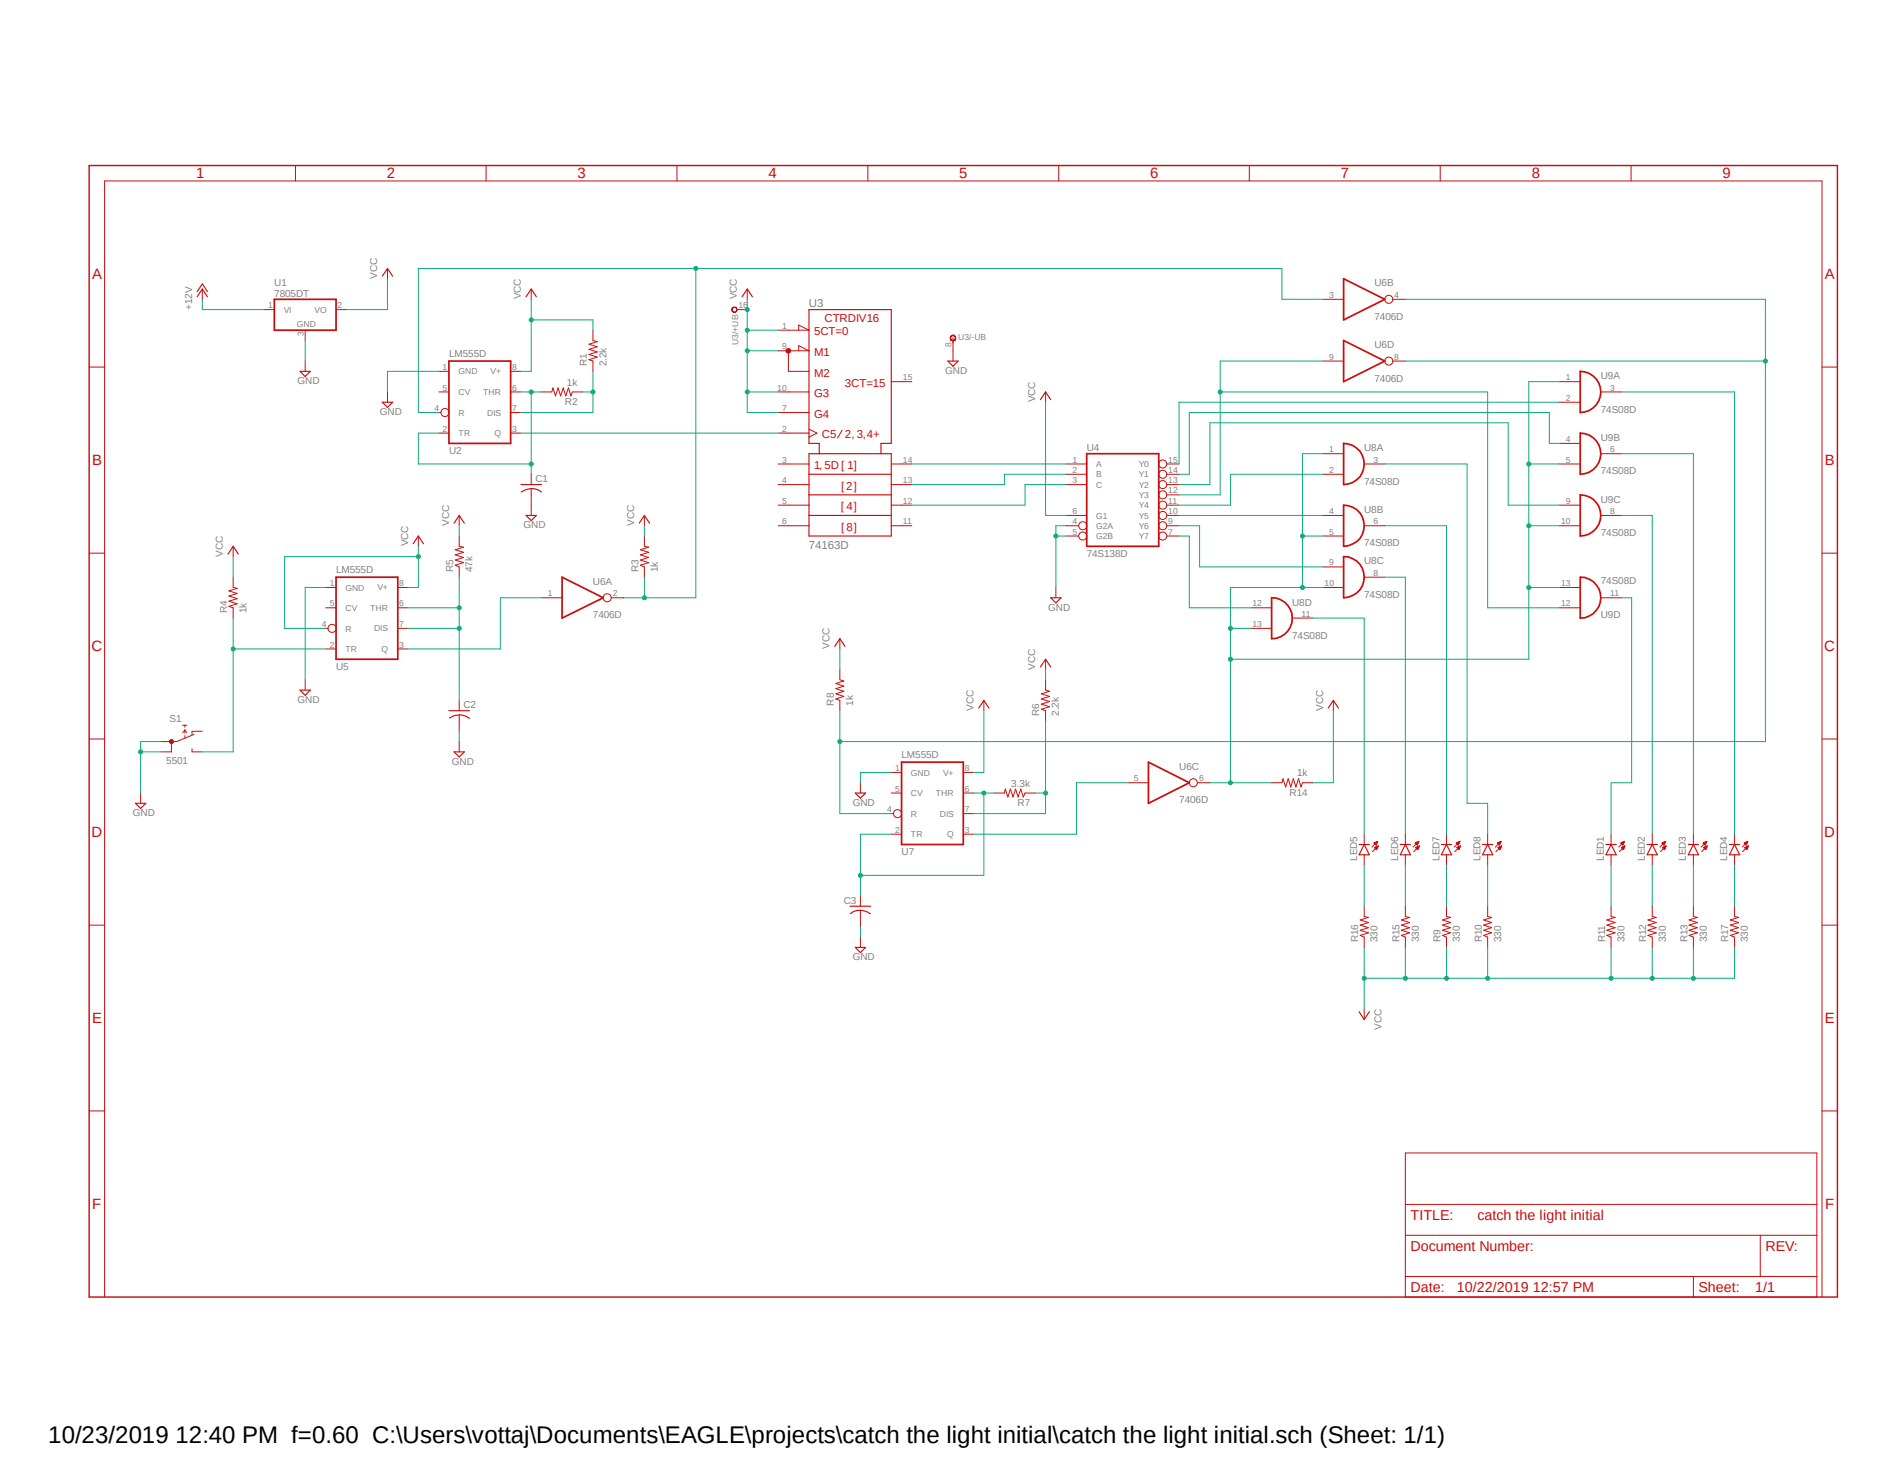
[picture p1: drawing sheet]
<svg xmlns="http://www.w3.org/2000/svg" width="279mm" height="216mm" viewBox="0 0 279 216" stroke-linecap="round" stroke-linejoin="round" font-family="sans-serif">
<path d="M12.9 24.3l259.5 168.1M272.4 24.3l-259.5 168.1" fill="none" stroke="#fff" stroke-width=".15"/>
<path d="M13.2 24.5h259v167.6h-259z" fill="none" stroke="#c90d0c" stroke-width=".21"/>
<g fill="none" stroke="#c90d0c" stroke-width=".15">
<path d="M43.8 24.5v2.3M72 24.5v2.3M100.3 24.5v2.3M128.6 24.5v2.3M156.8 24.5v2.3M185.1 24.5v2.3M213.4 24.5v2.3M241.6 24.5v2.3M13.2 54.4h2.3M39.1 45.8h1.5M45.2 48.9v1.5M49.8 45.8h1.5"/>
<path d="M80.2 58h1.5l.2-.6 .4 1.2 .4-1.2 .4 1.2 .3-1.2 .4 1.2 .4-1.2 .4 1.2 .2-.6h1.5M87.8 48.9v1.5l.7 .2-1.3 .4 1.3 .4-1.3 .3 1.3 .4-1.3 .4 1.3 .4-1.3 .4 .6 .2v1.5M196 44.3h3.1M196 53.5h3.1M206.3 44.3h1.9M206.3 53.5h1.9M269.9 54.4h2.3M68 79.4v1.5l.7 .1-1.3 .4 1.3 .4-1.3 .4 1.3 .3-1.3 .4 1.3 .4-1.3 .4 .6 .2v1.6M78.7 70.2v1.6M78.7 72.3v2.5M95.5 79.4v1.5l.6 .1-1.2 .4 1.2 .4-1.2 .4 1.2 .3-1.2 .4 1.2 .4-1.2 .4 .6 .2v1.6M157.9 68.7h3.1"/>
<path d="M157.9 70.2h3.1M157.9 71.8h3.1M157.9 77.9h1.9M157.9 79.4h1.9M157.9 76.3h3.1M172.8 68.7h1.9M172.8 70.2h1.9M172.8 71.8h1.9M172.8 77.9h1.9M172.8 79.4h1.9M172.8 76.3h1.9M172.8 74.8h1.9"/>
<path d="M172.8 73.3h1.9M196 70.2h3.1M196 79.4h3.1M196 76.3h3.1M196 67.2h3.1M202.1 68.7h3M202.1 77.9h3M13.2 81.9h2.3M34.5 85.5v1.5l.6 .1-1.2 .4 1.2 .4-1.2 .4 1.2 .3-1.2 .4 1.2 .4-1.2 .4 .6 .2v1.5M80.2 88.5h3.1M90.6 88.5h1.8M124.4 99.1v1.6l.6 .1-1.2 .4 1.2 .4-1.2 .4 1.2 .4-1.2 .3 1.2 .4-1.2 .4 .6 .2v1.5"/>
<path d="M185.3 90h3.1M185.3 93h3.1M191.4 91.5h3.1M196 83.9h3.1M196 87h3.1M202.1 85.5h3M269.9 81.9h2.3M13.2 109.4h2.3M27.1 107.4h.6M27.1 108.5l.3-.3 .3 .3M27.4 107.4v.3M27.4 108v.6"/>
<path d="M27.4 108.9v.3M28.4 108.3v.5M28.4 110.9v.4M28.7 108.8l-2.5 1h-.8v1.5M68 103.7v1.5M68 105.9v2.4M147.3 117.4h1.5l.1-.6 .4 1.2 .4-1.2 .4 1.2 .4-1.2 .3 1.2 .4-1.2 .4 1.2 .2-.6h1.6M154.9 100.7v1.5l.6 .2-1.2 .3 1.2 .4-1.2 .4 1.2 .4-1.2 .4 1.2 .3-1.2 .4 .6 .2v1.6M167.1 115.9h3M177.4 115.9h1.8M188.4 115.9h1.5l.2-.6 .4 1.2 .3-1.2 .4 1.2 .4-1.2 .4 1.2 .4-1.2 .3 1.2 .3-.6h1.5M269.9 109.4h2.3"/>
<path d="M13.2 137h2.3M127.5 132.7v1.5M127.5 134.8v2.4M202.1 134.2v1.5l.6 .1-1.2 .4 1.2 .4-1.2 .4 1.2 .4-1.2 .4 1.2 .3-1.2 .4 .6 .3v1.5M208.2 134.2v1.5l.6 .1-1.2 .4 1.2 .4-1.2 .4 1.2 .4-1.2 .4 1.2 .3-1.2 .4 .6 .3v1.5M214.3 134.2v1.5l.6 .1-1.2 .4 1.2 .4-1.2 .4 1.2 .4-1.2 .4 1.2 .3-1.2 .4 .6 .3v1.5M220.4 134.2v1.5l.6 .1-1.2 .4 1.2 .4-1.2 .4 1.2 .4-1.2 .4 1.2 .3-1.2 .4 .6 .3v1.5M238.7 134.2v1.5l.6 .1-1.3 .4 1.3 .4-1.3 .4 1.3 .4-1.3 .4 1.3 .3-1.3 .4 .7 .3v1.5M244.8 134.2v1.5l.6 .1-1.3 .4 1.3 .4-1.3 .4 1.3 .4-1.3 .4 1.3 .3-1.3 .4 .7 .3v1.5M250.9 134.2v1.5l.6 .1-1.3 .4 1.3 .4-1.3 .4 1.3 .4-1.3 .4 1.3 .3-1.3 .4 .7 .3v1.5M257 134.2v1.5l.6 .1-1.3 .4 1.3 .4-1.3 .4 1.3 .4-1.3 .4 1.3 .3-1.3 .4 .7 .3v1.5M269.9 137h2.3"/>
<path d="M13.2 164.5h2.3M208.2 170.7h61v21.4h-61zM208.2 178.4h61M269.9 164.5h2.3M15.5 192.1v-165.3h254.4v165.3M208.2 182.9h61M208.2 189h61M250.9 189v3.1M260.8 182.9v6.1"/>
<circle cx="205.7" cy="44.3" r=".6"/>
<circle cx="205.7" cy="53.5" r=".6"/>
<circle cx="160.4" cy="79.4" r=".6"/>
<circle cx="160.4" cy="77.9" r=".6"/>
<circle cx="172.3" cy="77.9" r=".6"/>
<circle cx="172.3" cy="73.3" r=".6"/>
<circle cx="172.3" cy="79.4" r=".6"/>
<circle cx="172.3" cy="76.3" r=".6"/>
<circle cx="172.3" cy="68.7" r=".6"/>
<circle cx="172.3" cy="70.2" r=".6"/>
<circle cx="172.3" cy="74.8" r=".6"/>
<circle cx="172.3" cy="71.8" r=".6"/>
<circle cx="90" cy="88.5" r=".6"/>
<circle cx="176.8" cy="115.9" r=".6"/>
</g>
<path d="M40.6 44.3h9.2v4.6h-9.2zM199.1 41.3l6 3-6 3.1zM199.1 50.4l6 3.1-6 3zM161 67.2h10.7v13.7h-10.7zM199.1 65.7a3 3 0 0 1 3 3 3 3 0 0 1-3 3.1zM199.1 74.8a3 3 0 0 1 3 3.1 3 3 0 0 1-3 3zM83.3 85.5l6.1 3-6.1 3zM188.4 88.5a3 3 0 0 1 3 3 3 3 0 0 1-3 3.1zM199.1 82.4a3 3 0 0 1 3 3.1 3 3 0 0 1-3 3zM170.1 112.9l6.1 3-6.1 3.1z" fill="none" stroke="#c90d0c" stroke-width=".25"/>
<path d="M77.2 71.8h3M77.2 72.9a2.48 2.48 0 0 1 3 0M66.5 105.2h3.1M68 105.8l1.1 .3 .5 .3M68 105.9h-.5l-.9 .4M125.9 134.2h3.1M126 135.3a2.41 2.41 0 0 1 2.9 0" fill="none" stroke="#c90d0c" stroke-width=".17"/>
<circle cx="25.4" cy="109.8" r=".3" fill="#c90d0c"/>
<g fill="none" stroke="#c90d0c" stroke-width=".15">
<path d="M57.4 39.8v1.5M30 42.8v1.5M45.2 53.5v1.5M110.7 42.8v1.5M116.8 58h3M116.8 48.9h3l-1.5-.8v.8M118.3 51.9v-.7l1.5 .7h-3v3.1h3M132 56.5h1.6M154.9 58v1.6M231.1 56.5h3M231.1 59.6h3M237.2 58h3"/>
<path d="M62 79.4v1.5M68 76.3v1.6M78.7 74.8v1.5M95.5 76.3v1.6M116.8 68.7h3M116.8 74.8h3M116.8 77.9h3M116.8 71.8h3M116.8 61.1h3M116.8 64.1h3M119.8 63.5l1.2 .6-1.2 .6M124.8 63.7l-.7 1.2"/>
<path d="M132 68.7h1.6M132 74.8h1.6M132 77.9h1.6M132 71.8h1.6M231.1 65.7h3M231.1 68.7h3M231.1 74.8h3M231.1 77.9h3M237.2 67.2h3M237.2 76.3h3M34.5 80.9v1.5M124.4 94.6v1.5"/>
<path d="M154.9 97.6v1.5M156.4 87v1.5M231.1 90h3M231.1 87h3M237.2 88.5h3M20.8 117.4v1.6M23.9 109.8h1.5M23.9 111.3h1.5M28.4 111.3h1.6M28.4 108.3h1.6M45.2 100.7v1.5M68 109.8v1.5"/>
<path d="M127.5 115.9v1.5M132 117.4h1.6M132 114.4h1.6M142.7 117.4h1.5M142.7 114.4h1.5M197.5 103.7v1.5M127.5 138.8v1.5M132 123.5h1.6M132 120.5h.4M142.7 123.5h1.5M142.7 120.5h1.5M202.1 149.4v1.6"/>
<circle cx="25.4" cy="109.8" r=".3"/>
<circle cx="133" cy="120.5" r=".6"/>
</g>
<g fill="none" stroke="#c90d0c" stroke-width=".17">
<path d="M29.2 43.9l.8-1.1 .7 1.1M29.2 43.2l.8-1.2 .7 1.2M44.4 55h1.6l-.8 .8zM56.6 40.9l.8-1.1 .8 1.1M109.9 43.9l.8-1.1 .8 1.1M154.1 59.2l.8-1.2 .8 1.2M67.3 77.5l.7-1.2 .8 1.2M77.9 76.3h1.6l-.8 .8zM94.7 77.5l.8-1.2 .7 1.2M119.8 76.3h12.2M119.8 67.2h12.2v12.2h-12.2zM119.8 73.3h12.2"/>
<path d="M119.8 70.2h12.2M121.4 67.2v-1.5h-1.6v-19.9h12.2v19.9h-1.5v1.5M33.8 82l.7-1.1 .8 1.1M61.2 80.5l.8-1.1 .7 1.1M123.7 95.7l.7-1.1 .8 1.1M154.1 98.8l.8-1.2 .8 1.2M155.7 88.5h1.5l-.8 .8zM20.1 119h1.5l-.8 .7zM44.4 102.2h1.6l-.8 .8zM67.3 111.3h1.5l-.8 .8zM126.7 117.4h1.5l-.7 .8zM196.8 104.9l.7-1.2 .8 1.2"/>
<path d="M126.7 140.3h1.5l-.7 .8zM201.3 149.8l.8 1.2 .8-1.2"/>
</g>
<path d="M234.1 55a3 3 0 0 1 3.1 3 3 3 0 0 1-3.1 3.1zM234.1 64.1a3 3 0 0 1 3.1 3.1 3 3 0 0 1-3.1 3zM234.1 73.3a3 3 0 0 1 3.1 3 3 3 0 0 1-3.1 3.1zM234.1 85.5a3 3 0 0 1 3.1 3 3 3 0 0 1-3.1 3zM133.6 112.9h9.1v12.2h-9.1z" fill="none" stroke="#c90d0c" stroke-width=".25"/>
<circle cx="116.8" cy="52" r=".36" fill="#c90d0c"/>
<g fill="none" stroke="#c90d0c" stroke-width=".15">
<path d="M57.4 58v1.6M65 58h1.5M65 55h1.5M75.6 58h1.6M75.6 55h1.6M78.7 42.8v1.5M115.3 58h1.5M115.3 51.9h1.5M115.3 48.9h1.5M133.6 56.5h1.5M65 64.1h1.5M65 61.1h.3"/>
<path d="M75.6 64.1h1.6M75.6 61.1h1.6M115.3 77.9h1.5M115.3 74.8h1.5M115.3 71.8h1.5M115.3 68.7h1.5M115.3 64.1h1.5M115.3 61.1h1.5M133.6 77.9h1.5M133.6 74.8h1.5M133.6 71.8h1.5M133.6 68.7h1.5"/>
<path d="M48.3 96.1h1.5M48.3 93h.3M48.3 90h1.5M48.3 87h1.5M58.9 96.1h1.6M58.9 93h1.6M58.9 90h1.6M58.9 87h1.6M145.8 103.7v1.5M202.1 123.5v1.6M202.1 126.6v1.5M203.5 124.8l.6-.2-.2 .5z"/>
<path d="M203.6 124.8h.4M203.6 124.9h.4M203.6 125.5l.6-.2-.3 .5zM203.7 125.5h.3M203.7 125.5h.4M203.7 124.9h.2M203.7 125.6h.3M203.7 125h.2M203.7 124.8h.3M203.8 125.6h.2M203.8 125.1h.1M203.8 125.7h.2"/>
<path d="M203.8 125.4h.3M203.8 124.7h.2M203.9 125.8h.1M203.9 125.4h.2M203.9 124.7h.1M204 125.3h.1M204 124.6h.1M204.1 125.3h.1M204.1 124.6l-.9 .8M204.2 125.3l-.9 .8M208.2 123.5v1.6M208.2 126.6v1.5"/>
<path d="M209.6 124.8l.6-.2-.2 .5zM209.7 124.8h.4M209.7 124.9h.4M209.7 125.5l.6-.2-.3 .5zM209.8 125.5h.3M209.8 125.5h.4M209.8 124.9h.2M209.8 125.6h.3M209.8 125h.2M209.8 124.8h.3M209.8 125.1h.2M209.9 125.7h.2"/>
<path d="M209.9 125.4h.3M209.9 125.1h.1M209.9 124.7h.2M210 125.8h.1M210 125.4h.2M210 124.7h.1M210.1 125.3h.1M210.1 124.6h.1M210.2 125.3h.1M210.2 124.6l-.9 .8M210.3 125.3l-.9 .8M214.3 123.5v1.6"/>
<path d="M214.3 126.6v1.5M215.7 124.8l.6-.2-.3 .5zM215.8 124.8h.4M215.8 124.9h.4M215.8 125.5l.6-.2-.3 .5zM215.9 125.5h.3M215.9 125.5h.4M215.9 124.9h.2M215.9 125.6h.3M215.9 125h.2M215.9 124.8h.3M215.9 125.4h.4"/>
<path d="M215.9 125.1h.2M216 125.7h.2M216 125.1h.1M216 124.7h.2M216.1 125.8h.1M216.1 125.4h.2M216.1 124.7h.1M216.2 125.3h.1M216.2 124.6h.1M216.3 125.3h.1M216.3 124.6l-.9 .8M216.4 125.3l-.9 .8"/>
<path d="M220.4 123.5v1.6M220.4 126.6v1.5M221.8 124.8l.6-.2-.3 .5zM221.9 124.8h.3M221.9 124.8h.4M221.9 124.9h.3M221.9 125.5l.6-.2-.3 .5zM222 125.5h.3M222 124.9h.2M222 125.6h.3M222 125h.2M222 124.8h.3"/>
<path d="M222 125.4h.4M222 125.1h.2M222.1 125.7h.2M222.1 125.1h.1M222.1 124.7h.2M222.1 125.7h.1M222.2 125.8h.1M222.2 125.4h.2M222.2 124.7h.1M222.2 125.3h.2M222.3 124.6h.1M222.4 125.3h.1"/>
<path d="M222.4 124.6l-.9 .8M222.5 125.3l-.9 .8M238.7 123.5v1.6M238.7 126.6v1.5M240.1 124.8l.6-.2-.3 .5zM240.2 124.8h.3M240.2 125.5l.5-.2-.2 .5zM240.2 124.9h.3M240.2 125.5h.4M240.2 124.8h.4M240.3 125.6h.3M240.3 125h.2"/>
<path d="M240.3 125.4h.4M240.3 125.1h.2M240.4 125.7h.1M240.4 125.1h.1M240.4 124.7h.2M240.5 125.8h.1M240.5 125.4h.2M240.5 124.7h.1M240.5 125.3h.2M240.6 124.6h.1M240.7 124.6l-.9 .8M240.7 125.3h.1"/>
<path d="M240.7 125.3l-.8 .8M244.8 123.5v1.6M244.8 126.6v1.5M246.2 124.8l.6-.2-.3 .5zM246.3 124.8h.3M246.3 124.9h.3M246.3 125.5l.5-.2-.2 .5zM246.3 125.5h.4M246.3 124.8h.4M246.4 125.6h.3M246.4 125h.2M246.4 125.4h.4"/>
<path d="M246.4 125.1h.1M246.5 125.7h.1M246.5 125.1h.1M246.5 124.7h.2M246.5 125.8h.1M246.5 125.4h.3M246.6 125.3h.2M246.7 124.6h.1M246.8 125.3h.1M246.8 124.6l-.9 .8M246.8 125.3l-.8 .8M250.9 123.5v1.6"/>
<path d="M250.9 126.6v1.5M252.3 124.8l.6-.2-.3 .5zM252.3 124.8h.4M252.4 125.5h.4M252.4 124.9h.3M252.4 124.8h.4M252.5 125.6h.3M252.5 125h.2M252.5 125.4h.4M252.5 125.1h.1M252.6 125.7h.1M252.6 125.1h.1"/>
<path d="M252.6 124.7h.2M252.6 125.8h.1M252.6 125.4h.3M252.7 125.3h.2M252.8 124.6h.1M252.9 125.3h.1M252.9 124.6l-.9 .8M252.9 125.3l-.8 .8M252.9 125.3l-.2 .5-.3-.3M252.9 125.3l-.5 .2M257 123.5v1.6M257 126.6v1.5"/>
<path d="M258.4 124.8l.5-.2-.2 .5zM258.4 124.8h.4M258.5 125.5h.4M258.5 124.9h.3M258.5 125.6h.4M258.5 124.8h.4M258.6 125h.1M258.6 125.6h.3M258.6 125.4h.4M258.6 125.1h.1M258.7 125.7h.1M258.7 125.1h.1"/>
<path d="M258.7 124.7h.2M258.7 125.8h.1M258.7 125.4h.3M258.8 125.3h.2M258.9 124.6h.1M258.9 124.6l-.8 .8M259 125.3h.1M259 125.3l-.9 .8M259 125.3l-.2 .5-.3-.3M259 125.3l-.5 .2"/>
<circle cx="116.8" cy="52" r=".36"/>
<circle cx="65.9" cy="61.1" r=".6"/>
<circle cx="49.2" cy="93" r=".6"/>
</g>
<g fill="none" stroke="#c90d0c" stroke-width=".17">
<path d="M56.6 59.6h1.6l-.8 .7zM77.9 43.9l.8-1.1 .8 1.1M145 104.9l.8-1.2 .7 1.2M201.3 125.1h1.6M202.1 125.1l.8 1.5h-1.6zM207.4 125.1h1.6M208.2 125.1l.8 1.5h-1.6zM213.5 125.1h1.6M214.3 125.1l.8 1.5h-1.6zM219.6 125.1h1.5M220.4 125.1l.7 1.5h-1.5zM237.9 125.1h1.5"/>
<path d="M238.7 125.1l.7 1.5h-1.5zM244 125.1h1.5M244.8 125.1l.7 1.5h-1.5zM250.1 125.1h1.5M250.9 125.1l.7 1.5h-1.5zM256.2 125.1h1.5M257 125.1l.7 1.5h-1.5z"/>
</g>
<path d="M66.5 53.5h9.1v12.2h-9.1zM49.8 85.5h9.1v12.1h-9.1z" fill="none" stroke="#c90d0c" stroke-width=".25"/>
<path d="M108.5 45.6l.4-.1 .2 .1 .1 .2-.1 .3-.2 .2h-.2l-.2-.2-.1-.3h.1a.38 .38 0 0 1 .6-.2v.5l-.4 .1-.3-.4z" fill-rule="evenodd" fill="#c90d0c"/>
<path d="M108.5 45.6l.4-.1 .2 .1 .1 .2-.1 .3-.2 .2h-.2l-.2-.2-.1-.3h.1a.38 .38 0 0 1 .6-.2v.5l-.4 .1-.3-.4zM109.2 45.8h1.5M140.8 50.4h.8M141.2 50v.8M141.2 51.9v1.6" fill="none" stroke="#c90d0c" stroke-width=".15"/>
<path d="M140.4 53.5h1.5l-.7 .7z" fill="none" stroke="#c90d0c" stroke-width=".17"/>
<path d="M140.8 49.8l.3-.2h.2l.2 .2 .1 .2-.1 .3-.2 .2h-.2l-.3-.2v-.3l.1-.2a.38 .38 0 0 1 .6 .2l-.2 .4h-.2l-.3-.4z" fill-rule="evenodd" fill="#c90d0c"/>
<path d="M140.8 49.8l.3-.2h.2l.2 .2 .1 .2-.1 .3-.2 .2h-.2l-.3-.2v-.3l.1-.2a.38 .38 0 0 1 .6 .2l-.2 .4h-.2l-.3-.4zM141.2 50.4v1.5" fill="none" stroke="#c90d0c" stroke-width=".15"/>
<path d="M30 44.3v1.5h9.1M45.2 50.4v3.1M156.4 79.4h1.5M157.9 77.9h-1.5v9.1M68 108.3v1.5" fill="none" stroke="#0dab76" stroke-width=".15"/>
<circle cx="156.4" cy="79.4" r=".3" fill="#0dab76"/>
<g fill="none" stroke="#0dab76" stroke-width=".15">
<path d="M20.8 111.3h3.1M23.9 109.8h-3.1v7.6M127.5 137.2v1.6"/>
<circle cx="156.4" cy="79.4" r=".3"/>
</g>
<circle cx="20.8" cy="111.3" r=".3" fill="#0dab76"/>
<g fill="none" stroke="#0dab76" stroke-width=".15">
<path d="M57.4 41.3v4.5h-6.1M65 55h-7.6v3M110.7 44.3v4.6h4.6M110.7 58v3.1h4.6M68 77.9v1.5M95.5 77.9v1.5M34.5 82.4v3.1M48.3 87h-3.1v13.7M132 114.4h-4.5v1.5"/>
<circle cx="20.8" cy="111.3" r=".3"/>
</g>
<circle cx="110.7" cy="48.9" r=".3" fill="#0dab76"/>
<g fill="none" stroke="#0dab76" stroke-width=".15">
<path d="M110.7 48.9v9.1h4.6"/>
<circle cx="110.7" cy="48.9" r=".3"/>
</g>
<circle cx="110.7" cy="58" r=".3" fill="#0dab76"/>
<g fill="none" stroke="#0dab76" stroke-width=".15">
<path d="M110.7 51.9h4.6"/>
<circle cx="110.7" cy="58" r=".3"/>
</g>
<circle cx="110.7" cy="51.9" r=".3" fill="#0dab76"/>
<circle cx="110.7" cy="51.9" r=".3" fill="none" stroke="#0dab76" stroke-width=".15"/>
<circle cx="110.7" cy="45.8" r=".3" fill="#0dab76"/>
<g fill="none" stroke="#0dab76" stroke-width=".15">
<path d="M154.9 59.6v16.7h3M124.4 96.1v3M154.9 99.1v1.6M197.5 105.2v10.7h-3M202.1 140.3v9.1M208.2 140.3v4.6h-6.1"/>
<circle cx="110.7" cy="45.8" r=".3"/>
</g>
<circle cx="202.1" cy="144.9" r=".3" fill="#0dab76"/>
<g fill="none" stroke="#0dab76" stroke-width=".15">
<path d="M214.3 140.3v4.6h-6.1"/>
<circle cx="202.1" cy="144.9" r=".3"/>
</g>
<circle cx="208.2" cy="144.9" r=".3" fill="#0dab76"/>
<g fill="none" stroke="#0dab76" stroke-width=".15">
<path d="M220.4 140.3v4.6h-6.1"/>
<circle cx="208.2" cy="144.9" r=".3"/>
</g>
<circle cx="214.3" cy="144.9" r=".3" fill="#0dab76"/>
<g fill="none" stroke="#0dab76" stroke-width=".15">
<path d="M257 140.3v4.6h-6.1"/>
<circle cx="214.3" cy="144.9" r=".3"/>
</g>
<circle cx="220.4" cy="144.9" r=".3" fill="#0dab76"/>
<g fill="none" stroke="#0dab76" stroke-width=".15">
<path d="M220.4 144.9h30.5M238.7 140.3v4.6"/>
<circle cx="220.4" cy="144.9" r=".3"/>
</g>
<circle cx="238.7" cy="144.9" r=".3" fill="#0dab76"/>
<g fill="none" stroke="#0dab76" stroke-width=".15">
<path d="M244.8 140.3v4.6"/>
<circle cx="238.7" cy="144.9" r=".3"/>
</g>
<circle cx="244.8" cy="144.9" r=".3" fill="#0dab76"/>
<g fill="none" stroke="#0dab76" stroke-width=".15">
<path d="M250.9 140.3v4.6"/>
<circle cx="244.8" cy="144.9" r=".3"/>
</g>
<circle cx="250.9" cy="144.9" r=".3" fill="#0dab76"/>
<g fill="none" stroke="#0dab76" stroke-width=".15">
<path d="M62 80.9v6.1h-1.5M62 82.4h-19.8v10.6h6.1M145.8 105.2v9.2h-1.6"/>
<circle cx="250.9" cy="144.9" r=".3"/>
</g>
<circle cx="62" cy="82.4" r=".3" fill="#0dab76"/>
<g fill="none" stroke="#0dab76" stroke-width=".15">
<path d="M78.7 44.3v10.7h-1.5M78.7 47.4h9.1v1.5"/>
<circle cx="62" cy="82.4" r=".3"/>
</g>
<circle cx="78.7" cy="47.4" r=".3" fill="#0dab76"/>
<g fill="none" stroke="#0dab76" stroke-width=".15">
<path d="M103.1 39.8v48.7h-10.7M77.2 64.1h38.1M95.5 85.5v3"/>
<circle cx="78.7" cy="47.4" r=".3"/>
</g>
<circle cx="95.5" cy="88.5" r=".3" fill="#0dab76"/>
<g fill="none" stroke="#0dab76" stroke-width=".15">
<path d="M196 44.3h-6.1v-4.5h-127.9v21.3h3"/>
<circle cx="95.5" cy="88.5" r=".3"/>
</g>
<circle cx="103.1" cy="39.8" r=".3" fill="#0dab76"/>
<g fill="none" stroke="#0dab76" stroke-width=".15">
<path d="M180.8 58h39.6v32h10.7M196 53.5h-15.2v19.8h-6.1M135.1 68.7h22.8M157.9 70.2h-9.1v1.6h-13.7M157.9 71.8h-6.1v3h-16.7M174.7 79.4h1.5v10.6h9.1M174.7 77.9h3v6h18.3M174.7 76.3h21.3M196 70.2h-13.7v4.6h-7.6"/>
<circle cx="103.1" cy="39.8" r=".3"/>
</g>
<circle cx="180.8" cy="58" r=".3" fill="#0dab76"/>
<g fill="none" stroke="#0dab76" stroke-width=".15">
<path d="M208.2 53.5h53.3v56.3h-137.1v-4.6M231.1 59.6h-56.4v9.1M174.7 71.8h4.5v-9.2h44.2v12.2h7.7M231.1 65.7h-1.6v-4.6h-53.3v9.1h-1.5"/>
<circle cx="180.8" cy="58" r=".3"/>
</g>
<circle cx="124.4" cy="109.8" r=".3" fill="#0dab76"/>
<g fill="none" stroke="#0dab76" stroke-width=".15">
<path d="M208.2 44.3h53.3v9.2"/>
<circle cx="124.4" cy="109.8" r=".3"/>
</g>
<circle cx="261.5" cy="53.5" r=".3" fill="#0dab76"/>
<g fill="none" stroke="#0dab76" stroke-width=".15">
<path d="M231.1 56.5h-4.6v21.4h4.6M226.5 68.7h4.6M124.4 109.8v10.7h7.6M167.1 115.9h-7.6v7.6h-15.3"/>
<circle cx="261.5" cy="53.5" r=".3"/>
</g>
<circle cx="226.5" cy="68.7" r=".3" fill="#0dab76"/>
<g fill="none" stroke="#0dab76" stroke-width=".15">
<path d="M226.5 77.9v9.1"/>
<circle cx="226.5" cy="68.7" r=".3"/>
</g>
<circle cx="226.5" cy="77.9" r=".3" fill="#0dab76"/>
<g fill="none" stroke="#0dab76" stroke-width=".15">
<path d="M196 67.2h-3v12.2h3M182.3 87v6h3M226.5 87h4.6"/>
<circle cx="226.5" cy="77.9" r=".3"/>
</g>
<circle cx="193" cy="79.4" r=".3" fill="#0dab76"/>
<g fill="none" stroke="#0dab76" stroke-width=".15">
<path d="M193 79.4v7.6M182.3 87h13.7"/>
<circle cx="193" cy="79.4" r=".3"/>
</g>
<circle cx="193" cy="87" r=".3" fill="#0dab76"/>
<g fill="none" stroke="#0dab76" stroke-width=".15">
<path d="M182.3 97.6v18.3"/>
<circle cx="193" cy="87" r=".3"/>
</g>
<circle cx="182.3" cy="93" r=".3" fill="#0dab76"/>
<g fill="none" stroke="#0dab76" stroke-width=".15">
<path d="M182.3 93v4.6M179.2 115.9h9.2"/>
<circle cx="182.3" cy="93" r=".3"/>
</g>
<circle cx="182.3" cy="115.9" r=".3" fill="#0dab76"/>
<g fill="none" stroke="#0dab76" stroke-width=".15">
<path d="M226.5 87v10.6h-44.2"/>
<circle cx="182.3" cy="115.9" r=".3"/>
</g>
<circle cx="226.5" cy="87" r=".3" fill="#0dab76"/>
<circle cx="226.5" cy="87" r=".3" fill="none" stroke="#0dab76" stroke-width=".15"/>
<circle cx="182.3" cy="97.6" r=".3" fill="#0dab76"/>
<g fill="none" stroke="#0dab76" stroke-width=".15">
<path d="M240.2 58h16.8v65.5M205.1 77.9h9.2v45.6M205.1 68.7h12.2v50.3h3.1v4.5M240.2 76.3h4.6v47.2M240.2 67.2h10.7v56.3M194.5 91.5h7.6v32M205.1 85.5h3.1v38M240.2 88.5h1.5v27.4h-3v7.6M144.2 117.4h3.1M145.8 117.4v12.2h-18.3v-6.1h4.5M202.1 128.1v6.1M208.2 128.1v6.1"/>
<path d="M214.3 128.1v6.1M220.4 128.1v6.1M238.7 128.1v6.1M244.8 128.1v6.1M250.9 128.1v6.1M257 128.1v6.1"/>
<circle cx="182.3" cy="97.6" r=".3"/>
</g>
<circle cx="145.8" cy="117.4" r=".3" fill="#0dab76"/>
<g fill="none" stroke="#0dab76" stroke-width=".15">
<path d="M127.5 129.6v3.1"/>
<circle cx="145.8" cy="117.4" r=".3"/>
</g>
<circle cx="127.5" cy="129.6" r=".3" fill="#0dab76"/>
<g fill="none" stroke="#0dab76" stroke-width=".15">
<path d="M153.4 117.4h1.5M154.9 106.8v13.7h-10.7"/>
<circle cx="127.5" cy="129.6" r=".3"/>
</g>
<circle cx="154.9" cy="117.4" r=".3" fill="#0dab76"/>
<g fill="none" stroke="#0dab76" stroke-width=".15">
<path d="M60.5 90h7.5M68 85.5v7.5h-7.5"/>
<circle cx="154.9" cy="117.4" r=".3"/>
</g>
<circle cx="68" cy="90" r=".3" fill="#0dab76"/>
<circle cx="68" cy="90" r=".3" fill="none" stroke="#0dab76" stroke-width=".15"/>
<circle cx="68" cy="93" r=".3" fill="#0dab76"/>
<g fill="none" stroke="#0dab76" stroke-width=".15">
<path d="M34.5 96.1h13.8M34.5 91.5v19.8h-4.5M68 93v10.7M80.2 88.5h-6.1v7.6h-13.6"/>
<circle cx="68" cy="93" r=".3"/>
</g>
<circle cx="34.5" cy="96.1" r=".3" fill="#0dab76"/>
<g fill="none" stroke="#0dab76" stroke-width=".15">
<path d="M77.2 58h3M78.7 58v12.2M65 64.1h-3v4.6h16.7"/>
<circle cx="34.5" cy="96.1" r=".3"/>
</g>
<circle cx="78.7" cy="68.7" r=".3" fill="#0dab76"/>
<circle cx="78.7" cy="68.7" r=".3" fill="none" stroke="#0dab76" stroke-width=".15"/>
<circle cx="78.7" cy="58" r=".3" fill="#0dab76"/>
<g fill="none" stroke="#0dab76" stroke-width=".15">
<path d="M86.3 58h1.5M87.8 55v6.1h-10.6"/>
<circle cx="78.7" cy="58" r=".3"/>
</g>
<circle cx="87.8" cy="58" r=".3" fill="#0dab76"/>
<circle cx="87.8" cy="58" r=".3" fill="none" stroke="#0dab76" stroke-width=".15"/>
<text font-size="3.6" x="7.2" y="213.7">10/23/2019 12:40 PM f=0.60 C:\Users\vottaj\Documents\EAGLE\projects\catch the light initial\catch the light initial.sch (Sheet: 1/1)</text>
<g font-size="2.2" fill="#c90d0c">
<text x="29" y="26.4">1</text>
<text x="57.3" y="26.4">2</text>
<text x="85.6" y="26.4">3</text>
<text x="113.8" y="26.4">4</text>
<text x="142.1" y="26.4">5</text>
<text x="170.4" y="26.4">6</text>
<text x="198.6" y="26.4">7</text>
<text x="226.9" y="26.4">8</text>
<text x="255.2" y="26.4">9</text>
<text x="13.6" y="41.4">A</text>
<text x="270.3" y="41.4">A</text>
<text x="13.6" y="68.9">B</text>
<text x="270.3" y="68.9">B</text>
<text x="13.5" y="96.4">C</text>
<text x="270.3" y="96.4">C</text>
<text x="13.5" y="124">D</text>
<text x="270.3" y="124">D</text>
<text x="13.6" y="151.5">E</text>
<text x="270.3" y="151.5">E</text>
<text x="13.7" y="179.1">F</text>
<text x="270.4" y="179.1">F</text>
</g>
<g font-size="2.1" fill="#c90d0c">
<text x="209" y="180.6">TITLE:</text>
<text x="209" y="185.2">Document Number:</text>
<text x="218.9" y="180.6">catch the light initial</text>
<text x="261.5" y="185.2">REV:</text>
<text x="209" y="191.3">Date:</text>
<text x="215.8" y="191.3">10/22/2019 12:57 PM</text>
<text x="251.6" y="191.3">Sheet:</text>
<text x="260" y="191.3">1/1</text>
</g>
<g font-size="1.7" fill="#808080">
<text x="119.8" y="45.5">U3</text>
<text x="119.8" y="81.3">74163D</text>
</g>
<g font-size="1.7" fill="#c90d0c">
<text x="122.1" y="47.8">CTRDIV16</text>
<text x="120.6" y="52.7">M1</text>
<text x="120.6" y="49.7">5CT=0</text>
<text x="120.6" y="55.8">M2</text>
<text x="120.6" y="58.8">G3</text>
<text x="125.2" y="57.3">3CT=15</text>
<text x="120.6" y="61.8">G4</text>
<text x="121.7" y="64.9">C5</text>
<text x="125.2" y="64.9">2, 3,4+</text>
<text x="120.6" y="69.5">1, 5D [ 1]</text>
<text x="124.6" y="75.6">[ 4]</text>
<text x="124.6" y="72.5">[2]</text>
<text x="124.6" y="78.6">[ 8]</text>
</g>
<g font-size="1.5" fill="#808080">
<text x="55.9" y="41.3" transform="rotate(-90 55.9 41.3)">VCC</text>
<text x="28.4" y="45.8" transform="rotate(-90 28.4 45.8)">+12V</text>
<text x="40.6" y="43.9">7805DT</text>
<text x="40.6" y="42.4">U1</text>
<text x="77.2" y="44.3" transform="rotate(-90 77.2 44.3)">VCC</text>
<text x="109.2" y="44.3" transform="rotate(-90 109.2 44.3)">VCC</text>
<text x="203.6" y="47.4">7406D</text>
<text x="203.6" y="42.4">U6B</text>
<text x="66.5" y="52.9">LM555D</text>
<text x="203.6" y="51.6">U6D</text>
<text x="44.1" y="56.9">GND</text>
<text x="83.7" y="60">R2</text>
<text x="84" y="57.1">1k</text>
<text x="87" y="54.2" transform="rotate(-90 87 54.2)">R1</text>
<text x="89.8" y="54.2" transform="rotate(-90 89.8 54.2)">2.2k</text>
<text x="140" y="55.4">GND</text>
<text x="153.4" y="59.6" transform="rotate(-90 153.4 59.6)">VCC</text>
<text x="203.6" y="56.5">7406D</text>
<text x="237.2" y="56.1">U9A</text>
<text x="56.3" y="61.5">GND</text>
<text x="237.2" y="61.1">74S08D</text>
<text x="237.2" y="65.3">U9B</text>
<text x="66.5" y="67.2">U2</text>
<text x="79.3" y="71.4">C1</text>
<text x="161" y="66.8">U4</text>
<text x="202.1" y="71.8">74S08D</text>
<text x="202.1" y="66.8">U8A</text>
<text x="237.2" y="70.2">74S08D</text>
<text x="66.5" y="77.9" transform="rotate(-90 66.5 77.9)">VCC</text>
<text x="93.9" y="77.9" transform="rotate(-90 93.9 77.9)">VCC</text>
<text x="202.1" y="75.9">U8B</text>
<text x="237.2" y="74.4">U9C</text>
<text x="33" y="82.4" transform="rotate(-90 33 82.4)">VCC</text>
<text x="60.5" y="80.9" transform="rotate(-90 60.5 80.9)">VCC</text>
<text x="77.6" y="78.2">GND</text>
<text x="161" y="82.4">74S138D</text>
<text x="202.1" y="80.9">74S08D</text>
<text x="202.1" y="83.6">U8C</text>
<text x="237.2" y="79.4">74S08D</text>
<text x="49.8" y="84.9">LM555D</text>
<text x="67.1" y="84.7" transform="rotate(-90 67.1 84.7)">R5</text>
<text x="70" y="84.7" transform="rotate(-90 70 84.7)">47k</text>
<text x="87.8" y="86.6">U6A</text>
<text x="94.6" y="84.7" transform="rotate(-90 94.6 84.7)">R3</text>
<text x="97.5" y="84.7" transform="rotate(-90 97.5 84.7)">1k</text>
<text x="191.4" y="89.7">U8D</text>
<text x="202.1" y="88.5">74S08D</text>
<text x="237.2" y="86.5">74S08D</text>
<text x="33.7" y="90.8" transform="rotate(-90 33.7 90.8)">R4</text>
<text x="36.5" y="90.8" transform="rotate(-90 36.5 90.8)">1k</text>
<text x="87.8" y="91.5">7406D</text>
<text x="155.3" y="90.4">GND</text>
<text x="191.4" y="94.6">74S08D</text>
<text x="237.2" y="91.5">U9D</text>
<text x="49.8" y="99.1">U5</text>
<text x="122.9" y="96.1" transform="rotate(-90 122.9 96.1)">VCC</text>
<text x="153.4" y="99.1" transform="rotate(-90 153.4 99.1)">VCC</text>
<text x="25.1" y="106.9">S1</text>
<text x="44.1" y="104.1">GND</text>
<text x="68.7" y="104.9">C2</text>
<text x="123.5" y="104.5" transform="rotate(-90 123.5 104.5)">R8</text>
<text x="126.4" y="104.5" transform="rotate(-90 126.4 104.5)">1k</text>
<text x="144.2" y="105.2" transform="rotate(-90 144.2 105.2)">VCC</text>
<text x="154" y="106" transform="rotate(-90 154 106)">R6</text>
<text x="156.8" y="106" transform="rotate(-90 156.8 106)">2.2k</text>
<text x="196" y="105.2" transform="rotate(-90 196 105.2)">VCC</text>
<text x="24.6" y="113.2">5501</text>
<text x="66.9" y="113.2">GND</text>
<text x="133.6" y="112.3">LM555D</text>
<text x="126.3" y="119.3">GND</text>
<text x="149.8" y="116.5">3.3k</text>
<text x="150.7" y="119.4">R7</text>
<text x="174.7" y="119">7406D</text>
<text x="174.7" y="114">U6C</text>
<text x="191.1" y="117.9">R14</text>
<text x="192.2" y="115">1k</text>
<text x="19.7" y="120.9">GND</text>
<text x="133.6" y="126.6">U7</text>
<text x="201" y="127.5" transform="rotate(-90 201 127.5)">LED5</text>
<text x="207.1" y="127.5" transform="rotate(-90 207.1 127.5)">LED6</text>
<text x="213.2" y="127.5" transform="rotate(-90 213.2 127.5)">LED7</text>
<text x="219.3" y="127.5" transform="rotate(-90 219.3 127.5)">LED8</text>
<text x="237.6" y="127.5" transform="rotate(-90 237.6 127.5)">LED1</text>
<text x="243.7" y="127.5" transform="rotate(-90 243.7 127.5)">LED2</text>
<text x="249.8" y="127.5" transform="rotate(-90 249.8 127.5)">LED3</text>
<text x="255.9" y="127.5" transform="rotate(-90 255.9 127.5)">LED4</text>
<text x="125" y="133.8">C3</text>
<text x="126.3" y="142.2">GND</text>
<text x="201.2" y="139.5" transform="rotate(-90 201.2 139.5)">R16</text>
<text x="204.1" y="139.5" transform="rotate(-90 204.1 139.5)">330</text>
<text x="207.3" y="139.5" transform="rotate(-90 207.3 139.5)">R15</text>
<text x="210.2" y="139.5" transform="rotate(-90 210.2 139.5)">330</text>
<text x="213.4" y="139.5" transform="rotate(-90 213.4 139.5)">R9</text>
<text x="216.3" y="139.5" transform="rotate(-90 216.3 139.5)">330</text>
<text x="219.5" y="139.5" transform="rotate(-90 219.5 139.5)">R10</text>
<text x="222.4" y="139.5" transform="rotate(-90 222.4 139.5)">330</text>
<text x="237.8" y="139.5" transform="rotate(-90 237.8 139.5)">R11</text>
<text x="240.7" y="139.5" transform="rotate(-90 240.7 139.5)">330</text>
<text x="243.9" y="139.5" transform="rotate(-90 243.9 139.5)">R12</text>
<text x="246.8" y="139.5" transform="rotate(-90 246.8 139.5)">330</text>
<text x="250" y="139.5" transform="rotate(-90 250 139.5)">R13</text>
<text x="252.9" y="139.5" transform="rotate(-90 252.9 139.5)">330</text>
<text x="256" y="139.5" transform="rotate(-90 256 139.5)">R17</text>
<text x="259" y="139.5" transform="rotate(-90 259 139.5)">330</text>
<text x="204.7" y="152.5" transform="rotate(-90 204.7 152.5)">VCC</text>
</g>
<g font-size="1.3" fill="#808080">
<text x="39.7" y="45.6">1</text>
<text x="42" y="46.3">VI</text>
<text x="46.6" y="46.3">VO</text>
<text x="50" y="45.6">2</text>
<text x="109.4" y="45.6">16</text>
<text x="196.9" y="44.1">3</text>
<text x="206.5" y="44.1">4</text>
<text x="44" y="48.4">GND</text>
<text x="45" y="49.8" transform="rotate(-90 45 49.8)">3</text>
<text x="109.3" y="51.1" transform="rotate(-90 109.3 51.1)">U3/+UB</text>
<text x="115.9" y="51.7">9</text>
<text x="115.9" y="48.7">1</text>
<text x="141" y="51.3" transform="rotate(-90 141 51.3)">8</text>
<text x="141.9" y="50.4">U3/-UB</text>
<text x="196.9" y="53.3">9</text>
<text x="206.5" y="53.3">8</text>
<text x="65.6" y="57.8">5</text>
<text x="65.6" y="54.8">1</text>
<text x="67.9" y="58.5">CV</text>
<text x="67.9" y="55.5">GND</text>
<text x="71.6" y="58.5">THR</text>
<text x="72.7" y="55.5">V+</text>
<text x="75.9" y="57.8">6</text>
<text x="75.9" y="54.8">8</text>
<text x="115.1" y="57.8">10</text>
<text x="133.8" y="56.3">15</text>
<text x="232" y="56.3">1</text>
<text x="232" y="59.3">2</text>
<text x="238.5" y="57.8">3</text>
<text x="64.4" y="60.9">4</text>
<text x="65.6" y="63.9">2</text>
<text x="67.9" y="64.6">TR</text>
<text x="67.9" y="61.6">R</text>
<text x="72.2" y="61.6">DIS</text>
<text x="73.3" y="64.6">Q</text>
<text x="75.9" y="63.9">3</text>
<text x="75.9" y="60.9">7</text>
<text x="115.9" y="63.9">2</text>
<text x="115.9" y="60.9">7</text>
<text x="232" y="65.4">4</text>
<text x="115.9" y="71.5">4</text>
<text x="115.9" y="68.5">3</text>
<text x="133.8" y="68.5">14</text>
<text x="133.8" y="71.5">13</text>
<text x="158.9" y="68.5">1</text>
<text x="158.9" y="70">2</text>
<text x="158.9" y="71.5">3</text>
<text x="162.4" y="69.2">A</text>
<text x="162.4" y="70.7">B</text>
<text x="168.7" y="70.7">Y1</text>
<text x="168.7" y="69.2">Y0</text>
<text x="173.1" y="71.5">13</text>
<text x="173.1" y="70">14</text>
<text x="173.1" y="68.5">15</text>
<text x="196.9" y="67">1</text>
<text x="196.9" y="70">2</text>
<text x="203.5" y="68.5">3</text>
<text x="232" y="68.5">5</text>
<text x="238.5" y="67">6</text>
<text x="115.9" y="77.6">6</text>
<text x="115.9" y="74.6">5</text>
<text x="133.8" y="74.6">12</text>
<text x="133.8" y="77.6">11</text>
<text x="158.9" y="77.6">4</text>
<text x="158.9" y="76.1">6</text>
<text x="162.4" y="72.2">C</text>
<text x="162.4" y="76.8">G1</text>
<text x="168.7" y="76.8">Y5</text>
<text x="168.7" y="75.3">Y4</text>
<text x="168.7" y="73.7">Y3</text>
<text x="168.7" y="72.2">Y2</text>
<text x="173.1" y="77.6">9</text>
<text x="173.1" y="76.1">10</text>
<text x="173.1" y="74.6">11</text>
<text x="173.1" y="73.1">12</text>
<text x="196.9" y="76.1">4</text>
<text x="203.5" y="77.6">6</text>
<text x="231.3" y="77.6">10</text>
<text x="232" y="74.6">9</text>
<text x="238.5" y="76.1">8</text>
<text x="158.9" y="79.2">5</text>
<text x="162.4" y="78.3">G2A</text>
<text x="162.4" y="79.8">G2B</text>
<text x="168.7" y="79.8">Y7</text>
<text x="168.7" y="78.3">Y6</text>
<text x="173.1" y="79.2">7</text>
<text x="196.9" y="79.2">5</text>
<text x="196.9" y="83.7">9</text>
<text x="48.9" y="89.8">5</text>
<text x="48.9" y="86.8">1</text>
<text x="51.2" y="87.5">GND</text>
<text x="55.9" y="87.4">V+</text>
<text x="59.1" y="89.8">6</text>
<text x="59.1" y="86.8">8</text>
<text x="81.2" y="88.3">1</text>
<text x="90.8" y="88.3">2</text>
<text x="185.5" y="89.8">12</text>
<text x="196.2" y="86.8">10</text>
<text x="203.5" y="85.3">8</text>
<text x="231.3" y="89.8">12</text>
<text x="231.3" y="86.8">13</text>
<text x="238.5" y="88.3">11</text>
<text x="47.7" y="92.8">4</text>
<text x="48.9" y="95.9">2</text>
<text x="51.2" y="93.6">R</text>
<text x="51.2" y="90.5">CV</text>
<text x="54.8" y="90.5">THR</text>
<text x="55.4" y="93.5">DIS</text>
<text x="59.1" y="95.9">3</text>
<text x="59.1" y="92.8">7</text>
<text x="185.5" y="92.8">13</text>
<text x="192.8" y="91.3">11</text>
<text x="51.2" y="96.6">TR</text>
<text x="56.5" y="96.6">Q</text>
<text x="132.6" y="117.2">5</text>
<text x="132.6" y="114.2">1</text>
<text x="135" y="117.9">CV</text>
<text x="135" y="114.8">GND</text>
<text x="138.6" y="117.9">THR</text>
<text x="139.7" y="114.8">V+</text>
<text x="142.9" y="117.2">6</text>
<text x="142.9" y="114.2">8</text>
<text x="168" y="115.7">5</text>
<text x="177.6" y="115.7">6</text>
<text x="131.4" y="120.3">4</text>
<text x="132.6" y="123.3">2</text>
<text x="135" y="124">TR</text>
<text x="135" y="120.9">R</text>
<text x="139.2" y="120.9">DIS</text>
<text x="140.3" y="124">Q</text>
<text x="142.9" y="123.3">3</text>
<text x="142.9" y="120.3">7</text>
</g>
</svg>
